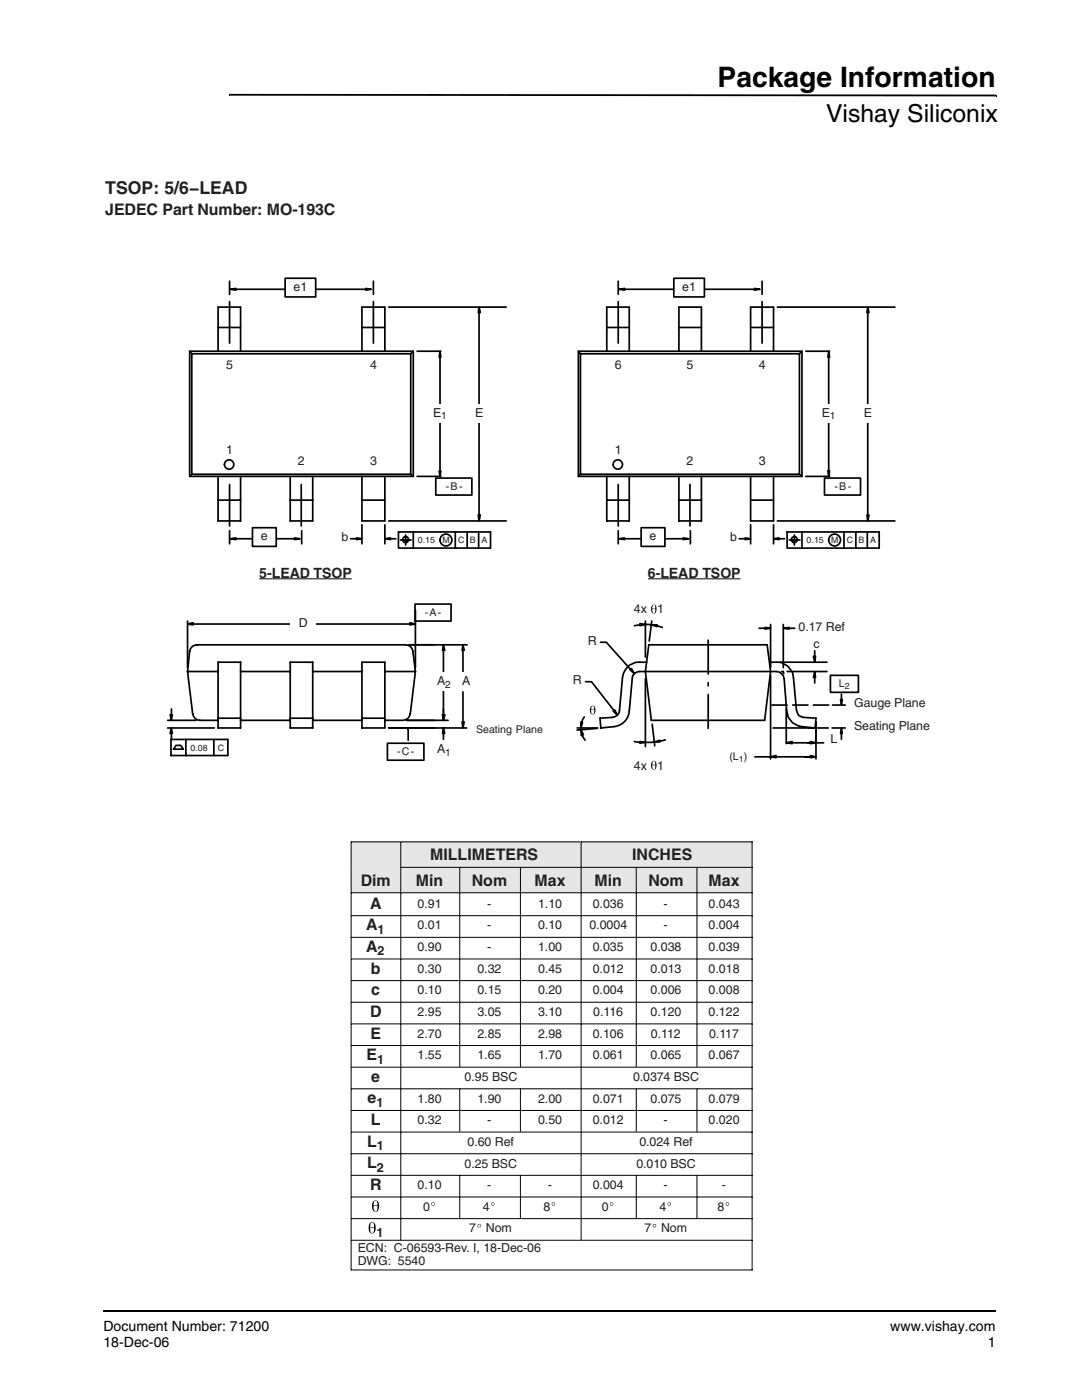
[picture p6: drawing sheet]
<svg xmlns="http://www.w3.org/2000/svg" width="216mm" height="279mm" viewBox="0 0 216 279" stroke-linecap="round" stroke-linejoin="round" font-family="sans-serif">
<path d="M45.7 18.7h.2v.4h-.2zM45.9 18.7l152.9 .2v.3l-152.9-.1zM198.8 18.9h.1v.3h-.1zM20.5 261.5h.1v.4h-.1z" fill="#000"/>
<path d="M20.6 261.7h178.2" fill="none" stroke="#000" stroke-width=".36"/>
<path d="M21 35.6h165.2v217.9h-165.2z" fill="#fff"/>
<g fill="none" stroke="#000" stroke-width=".34">
<path d="M37.8 70.1h44.7v25h-44.7zM37.8 70.1l.5 .5M38.3 70.6h43.7v24h-43.7zM43.5 70.1v-8.8h4.5v8.8M43.5 65.4h4.5M72.2 70.1v-8.8h4.6v8.8M72.2 65.4h4.6M77.6 61.3h23.4M82.5 70.1l-.5 .5M83.2 70.1h4.8M87.8 70.1l.2 1.2h-.4zM87.8 71.3v9.7"/>
<path d="M95.6 61.3l.2 1.1h-.4zM95.6 62.4v19M38.3 94.6l-.5 .5M43.5 95.1v8.9h4.5v-8.9M43.5 99.8h4.5M57.9 95.1v8.9h4.5v-8.9M57.9 99.8h4.5M72.2 95.1v8.9h4.6v-8.9M72.2 99.8h4.6M82 94.6l.5 .5M83.2 95.1h4.8M87.6 94h.4l-.2 1.1z"/>
<path d="M87.8 84.2v9.8M95.6 83.7v19.1M46.6 107.5h12.3M69.9 107.5h1.2M71.1 107.3l1.1 .2-1.1 .2zM72.2 104.7v3.8M76.8 107.5l1.1-.2v.4zM76.8 104.7v3.8M77.6 104h23.4M77.9 107.5h1.1M79.5 106.2h18.4v3.2h-18.4zM79.9 107.8h2.1"/>
<path d="M80.9 106.8v2M82.5 106.2v3.2M90.8 106.2v3.2M93.2 106.2v3.2M95.4 102.8h.4l-.2 1.2zM95.5 106.2v3.2M37.4 124.5l1.1-.2v.4zM37.4 134l1 8.4a1.44 1.44 0 0 0 1.5 1.4h3.6M37.4 134l.4-4a1.46 1.46 0 0 1 1.6-1.3h41.5a1.46 1.46 0 0 1 1.5 1.3l.5 4M37.4 123.9v9.4M37.4 134h6.1M38.5 124.5h20.5"/>
<path d="M43.5 132.2h4.5v13.1h-4.5zM48 134h9.9M57.9 132.2h4.5v13.1h-4.5zM61.3 124.5h20.5M62.4 134h9.8M72.2 132.2h4.6v13.1h-4.6zM76.8 134h6.1M81.6 128.7h11.6M81.8 124.3l1.1 .2-1.1 .2zM82.9 134l-1 8.4a1.44 1.44 0 0 1-1.6 1.4h-3.5M82.9 121.7v11.6M88.5 128.7l.2 1.1h-.4z"/>
<path d="M88.5 129.8v4.6M88.5 138v4.7M92.4 128.7l.2 1.1h-.4zM92.4 129.8v6M92.4 138.1v6M116.8 136.1h1.2l4.5 5.7M119.8 128.2h1.2l4.8 5.4M125.7 133.7l.3-.3 .6 1zM127.7 124.5l1.1 .1-1.1 .3zM127.7 124.7l-1.1 .2M128.8 124.6l1.2 .1M128.8 123.9v7.2"/>
<path d="M128.8 135.5v13.5M129 132.2a4.8 4.8 0 0 0-3.3 .5l-.7 .7a3.4 3.4 0 0 0-.8 1.9l-.6 6.4a1.45 1.45 0 0 1-1.3 1.5l-2.6 .1 .2 2a6.5 6.5 0 0 0 4.4-1 3.3 3.3 0 0 0 1.3-2.4l.6-6.4a1.45 1.45 0 0 1 1.4-1.5h27.3a1.6 1.6 0 0 1 1.6 1.5l.5 6.4a3.3 3.3 0 0 0 3.1 3.1l2.5 .3 .2-2-2.5-.1a1.45 1.45 0 0 1-1.4-1.5l-.6-6.4a3.3 3.3 0 0 0-3.4-3.1h-1.3M129.5 128.7h23.6l.7 5.3-1.2 9.8h-22.6l-1.2-9.8zM130 124.7h1.2l-.1 .3zM130.1 123.9l-.6 4M131.1 124.9l1.1 .3M151.5 125.4h1.2M152.7 125.2l1.1 .2-1.1 .2zM153.8 124.6v8.7M153.8 134.8v16.7M155.7 132.2h9.3M156 134h.3l.1 .4"/>
<path d="M156.3 125.4l1.2-.2v.4zM156.3 124.6v8.7M157.1 134h7.9M157.5 125.4h1.1M162.3 131h.4l-.1 1.2zM162.6 134l.1 1.2h-.4zM162.6 129.9v1.1M162.6 135.2v1.1M167.7 139.6h.4l-.2 1.1zM167.9 138.5v1.1M33.4 145.3h9.4M33.4 143.8h5.7"/>
<path d="M33.9 142.7h.5l-.2 1.1zM34.1 147.6h11.4v3.2h-11.4zM34.2 145.3l.2 1.1h-.5zM34.2 141.5v1.2M34.2 146.4v1.2M35.1 148.8h1l.5 .7h-2zM37.1 147.6v3.2M42.7 147.6v3.2M43.5 143.3h4.5M48 143.8h9.9M57.9 143.3h4.5M62.4 143.8h9.8"/>
<path d="M72.2 143.3h4.6M77.3 148.3h7.3v3.4h-7.3zM77.6 145.3h15.5M81.1 143.8h8.3M81.3 145.3h.2v.2zM81.4 145.3l.1 .1M81.5 145.3v2.4M88.3 142.7h.4l-.2 1.1zM88.5 145.3l.2 1.1h-.4zM88.5 146.4v1.2M92.2 144.1h.4l-.2 1.2zM115.1 145.3h4.2"/>
<path d="M115.9 144.1l.3 .1-.3 1.1zM115.9 145.6l.5 1-.4 .2zM116.2 146.7l.6 1M116.6 143.1l-.5 1.1M119.1 145.4l-4 .3M122.3 141.9l.4-.2 .5 1zM126.6 148l1.1 .2M127.7 148l1.1 .2-1.1 .1zM130.1 144.5l.5 4.3M130.6 148.1l1.1-.4v.4zM130.6 148.1l-1.8 .1M132.8 147.7l-1.1 .2"/>
<path d="M150.6 151h11.1M153.8 151l1.1-.2v.4zM154.3 145.3h11M156.9 148.2l1.2-.2v.4zM156.9 141.5v6.9M158.1 148.2h6.2M161.7 148l1.1 .2-1.1 .2zM161.7 150.8l1.1 .2-1.1 .2zM162.8 144.1v7.4M166 145.3h2.7M166.1 140.7h2.6M167.9 145.3l.2 1.1h-.4z"/>
<path d="M167.9 146.4v1.2"/>
<circle cx="45.7" cy="92.7" r=".93"/>
<circle cx="80.9" cy="107.7" r=".59"/>
<circle cx="89" cy="107.8" r="1.19"/>
</g>
<g fill="#000">
<path d="M87.8 70.1l.2 1.2h-.4zM95.6 61.3l.2 1.1h-.4zM87.6 94h.4l-.2 1.1zM71.1 107.3l1.1 .2-1.1 .2zM76.8 107.5l1.1-.2v.4zM95.4 102.8h.4l-.2 1.2zM37.4 124.5l1.1-.2v.4zM81.8 124.3l1.1 .2-1.1 .2zM88.5 128.7l.2 1.1h-.4zM92.4 128.7l.2 1.1h-.4zM125.7 133.7l.3-.3 .6 1zM127.7 124.5l1.1 .1-1.1 .3z"/>
<path d="M130 124.7h1.2l-.1 .3zM152.7 125.2l1.1 .2-1.1 .2zM156.3 125.4l1.2-.2v.4zM162.6 134l.1 1.2h-.4zM162.3 131h.4l-.1 1.2zM167.7 139.6h.4l-.2 1.1zM33.9 142.7h.5l-.2 1.1zM34.2 145.3l.2 1.1h-.5zM88.3 142.7h.4l-.2 1.1zM88.5 145.3l.2 1.1h-.4zM92.2 144.1h.4l-.2 1.2zM115.9 145.6l.5 1-.4 .2z"/>
<path d="M115.9 144.1l.3 .1-.3 1.1zM122.3 141.9l.4-.2 .5 1zM127.7 148l1.1 .2-1.1 .1zM130.6 148.1l1.1-.4v.4zM153.8 151l1.1-.2v.4zM156.9 148.2l1.2-.2v.4zM161.7 148l1.1 .2-1.1 .2zM161.7 150.8l1.1 .2-1.1 .2zM167.9 145.3l.2 1.1h-.4z"/>
</g>
<path d="M45.8 60.2v8.3M74.5 60.2v8.3M45.8 105v-8.3M60.1 105v-8.3" fill="none" stroke="#000" stroke-width=".34" stroke-dasharray="8.3 2 .8 2"/>
<path d="M141.3 127.8v17.7" fill="none" stroke="#000" stroke-width=".34" stroke-dasharray="6.8 1.7 .7 1.7"/>
<path d="M165.4 140.7h-11.5" fill="none" stroke="#000" stroke-width=".34" stroke-dasharray="3 1.1"/>
<path d="M118 141.7v.5a.28 .28 0 0 0 .1 .3 .28 .28 0 0 0 .3 0l.2-.8zM118.1 140.9l-.1 .7h.6l-.1-.6zM118 140.9a.59 .59 0 0 1 .7 .1 .59 .59 0 0 1 .1 .7 .6 .6 0 0 1-.2 .8 .6 .6 0 0 1-.7-.1l-.2-.9z" fill="#000"/>
<g fill="#fff">
<path d="M85.5 134.2h6.1v3.7h-6.1z"/>
<path d="M90.4 134.2h5v3.7h-5z"/>
</g>
<path d="M82.8 120.6h7.2v3.3h-7.2z" fill="none" stroke="#000" stroke-width=".34"/>
<path d="M57.8 122.7h5.2v3.7h-5.2z" fill="#fff"/>
<path d="M87 95.4h7.2v3.4h-7.2z" fill="none" stroke="#000" stroke-width=".34"/>
<g fill="#fff">
<path d="M84.8 80.6h6v3.7h-6z"/>
<path d="M93.1 80.6h5v3.7h-5z"/>
</g>
<path d="M165.7 134.8h5.6v3.4h-5.6z" fill="none" stroke="#000" stroke-width=".34"/>
<g fill="#000">
<path d="M130.2 121.6v.5a.28 .28 0 0 0 .1 .2 .28 .28 0 0 0 .3 0l.2-.7zM130.3 120.8l-.1 .7h.6l-.1-.6zM130.2 120.8a.59 .59 0 0 1 .7 .1 .59 .59 0 0 1 .1 .6 .6 .6 0 0 1-.2 .8 .6 .6 0 0 1-.7-.1l-.2-.9z"/>
<path d="M130.2 152.7v.5a.28 .28 0 0 0 .1 .3 .28 .28 0 0 0 .3 0l.2-.8zM130.3 151.9l-.1 .7h.6l-.1-.5zM130.2 151.9a.59 .59 0 0 1 .7 .1 .59 .59 0 0 1 .1 .7 .6 .6 0 0 1-.2 .8 .6 .6 0 0 1-.7-.1l-.2-.9z"/>
</g>
<path d="M50.4 105.3h4.7v3.7h-4.7z" fill="#fff"/>
<path d="M46.6 57.7h26.7M45.8 105.9v2.6M46 107.5l1.1-.2v.4zM50.4 105.3h4.7v3.7h-4.7zM58.8 107.3l1.1 .2-1.1 .2zM60.2 105.9v2.6" fill="none" stroke="#000" stroke-width=".34"/>
<path d="M46 107.5l1.1-.2v.4zM58.8 107.3l1.1 .2-1.1 .2z" fill="#000"/>
<path d="M56.9 55.5h6.1v3.8h-6.1z" fill="#fff"/>
<g fill="none" stroke="#000" stroke-width=".34">
<path d="M45.8 56.1v2.6M46 57.7l1.1-.1v.3zM56.9 55.5h6.1v3.8h-6.1zM73 57.6l1.1 .1-1.1 .2zM74.5 56.1v2.6M115.4 70.1h44.6v25h-44.6zM115.4 70.1l.4 .5M115.8 70.6h43.7v24h-43.7zM121.1 70.1v-8.8h4.5v8.8M121.1 65.4h4.5M135.5 70.1v-8.8h4.5v8.8M135.5 65.4h4.5"/>
<path d="M149.8 70.1v-8.8h4.6v8.8M149.8 65.4h4.6M155.1 61.3h23.5M160 70.1l-.5 .5M160.8 70.1h4.7M165.4 70.1l.1 1.2h-.3zM165.4 71.3v9.7M173.1 61.3l.3 1.1h-.4zM173.1 62.4v19M115.8 94.6l-.4 .5M121.1 95.1v8.9h4.5v-8.9M121.1 99.8h4.5"/>
<path d="M135.5 95.1v8.9h4.5v-8.9M135.5 99.8h4.5M149.8 95.1v8.9h4.6v-8.9M149.8 99.8h4.6M159.5 94.6l.5 .5M160.8 95.1h4.7M164.5 95.4h7.2v3.4h-7.2zM165.2 94h.3l-.1 1.1zM165.4 84.2v9.8M173.1 83.7v19.1M124.1 107.5h12.4M147.5 107.5h1.2"/>
<path d="M148.7 107.3l1.1 .2-1.1 .2zM149.8 104.7v3.8M154.4 107.5l1.1-.2v.4zM154.4 104.7v3.8M155.1 104h23.5M155.5 107.5h1.1M157.1 106.2h18.3v3.2h-18.3zM157.5 107.8h2.1M158.5 106.8v2M160 106.2v3.2M168.4 106.2v3.2M170.8 106.2v3.2"/>
<path d="M173 102.8h.4l-.3 1.2zM173.1 106.2v3.2"/>
<circle cx="123.3" cy="92.7" r=".93"/>
<circle cx="158.5" cy="107.7" r=".59"/>
<circle cx="166.5" cy="107.8" r="1.19"/>
</g>
<path d="M46 57.7l1.1-.1v.3zM73 57.6l1.1 .1-1.1 .2zM165.4 70.1l.1 1.2h-.3zM173.1 61.3l.3 1.1h-.4zM165.2 94h.3l-.1 1.1zM148.7 107.3l1.1 .2-1.1 .2zM154.4 107.5l1.1-.2v.4zM173 102.8h.4l-.3 1.2z" fill="#000"/>
<path d="M123.4 60.2v8.3M152.1 60.2v8.3M123.4 105v-8.3M137.7 105v-8.3" fill="none" stroke="#000" stroke-width=".34" stroke-dasharray="8.3 2 .8 2"/>
<g fill="#fff">
<path d="M162.3 80.6h6.1v3.7h-6.1z"/>
<path d="M170.7 80.6h5v3.7h-5z"/>
<path d="M127.9 105.3h4.8v3.7h-4.8z"/>
</g>
<path d="M124.1 57.7h26.8M123.4 105.9v2.6M123.5 107.5l1.1-.2v.4zM127.9 105.3h4.8v3.7h-4.8zM136.3 107.3l1.1 .2-1.1 .2zM137.8 105.9v2.6" fill="none" stroke="#000" stroke-width=".34"/>
<path d="M123.5 107.5l1.1-.2v.4zM136.3 107.3l1.1 .2-1.1 .2z" fill="#000"/>
<path d="M134.5 55.5h6v3.8h-6z" fill="#fff"/>
<path d="M123.4 56.1v2.6M123.5 57.7l1.1-.1v.3zM134.5 55.5h6v3.8h-6zM150.5 57.6l1.1 .1-1.1 .2zM152.1 56.1v2.6" fill="none" stroke="#000" stroke-width=".34"/>
<path d="M123.5 57.7l1.1-.1v.3zM150.5 57.6l1.1 .1-1.1 .2z" fill="#000"/>
<path d="M51.7 115.5h18.5M129.3 115.5h18.4" fill="none" stroke="#000" stroke-width=".2"/>
<path d="M70 168h9.9v5.1h-9.9z" fill="#e6e6e6"/>
<path d="M70 168h9.9M70.1 168v5.1" fill="none" stroke="#000" stroke-width=".2"/>
<path d="M79.9 168h36v5.1h-36z" fill="#e6e6e6"/>
<path d="M79.9 168h36M80 168v5.1" fill="none" stroke="#000" stroke-width=".2"/>
<path d="M115.9 168h34.1v5.1h-34.1z" fill="#e6e6e6"/>
<path d="M115.9 168h34.3M116 168v5.1M150.1 168v5.1" fill="none" stroke="#000" stroke-width=".2"/>
<path d="M70 173.1h9.9v5h-9.9z" fill="#e6e6e6"/>
<path d="M70.1 173.1v5" fill="none" stroke="#000" stroke-width=".2"/>
<path d="M79.9 173.1h11.8v5h-11.8z" fill="#e6e6e6"/>
<path d="M79.9 173.1h11.8M80 173.1v5" fill="none" stroke="#000" stroke-width=".2"/>
<path d="M91.7 173.1h12.1v5h-12.1z" fill="#e6e6e6"/>
<path d="M91.7 173.1h12.1M91.7 173.1v5" fill="none" stroke="#000" stroke-width=".2"/>
<path d="M103.8 173.1h12.1v5h-12.1z" fill="#e6e6e6"/>
<path d="M103.8 173.1h12.1M103.8 173.1v5" fill="none" stroke="#000" stroke-width=".2"/>
<path d="M115.9 173.1h11.1v5h-11.1z" fill="#e6e6e6"/>
<path d="M115.9 173.1h11M116 173.1v5" fill="none" stroke="#000" stroke-width=".2"/>
<path d="M126.9 173.1h12.1v5h-12.1z" fill="#e6e6e6"/>
<path d="M126.9 173.1h12.1M127 173.1v5" fill="none" stroke="#000" stroke-width=".2"/>
<path d="M139 173.1h11v5h-11z" fill="#e6e6e6"/>
<g fill="none" stroke="#000" stroke-width=".2">
<path d="M70 178.2h80.2M70.1 178.1v75.4M80 178.1v69.4M91.7 178.1v34.8M103.8 178.1v34.8M116 178.1v69.4M127 178.1v34.8M139 173.1h11.2M139.1 173.1v39.8M150.1 173.1v80.4M70 182.7h80.2M70 187.1h80.2"/>
<path d="M70 191.4h80.2M70 195.7h80.2M70 200h80.2M70 204.3h80.2M70 208.7h80.2M70 213h80.2M70 217.3h80.2M91.7 217.3v8.6M103.8 217.3v8.6M127 217.3v8.6M139.1 217.3v8.6M70 221.6h80.2"/>
<path d="M70 225.9h80.2M70 230.2h80.2M70 234.6h80.2M70 238.9h80.2M91.7 234.5v8.7M103.8 234.5v8.7M127 234.5v8.7M139.1 234.5v8.7M70 243.2h80.2M70 247.5h80.2M70 253.4h80.2"/>
</g>
<g fill="#000">
<path d="M73.9 245v.4a.48 .48 0 0 0 .5 .6l.2-1zM74.1 244l-.2 .9h.7v-.6a.34 .34 0 0 0-.5-.3zM73.9 244a.76 .76 0 0 1 .9 .1 .76 .76 0 0 1 .2 .9l-.1 .3a.69 .69 0 0 1-.6 .9 .69 .69 0 0 1-.7-.8v-1z"/>
<path d="M74.5 240.7l.1 .4a.48 .48 0 0 0 .5 .6l.2-1zM74.8 239.7l-.3 .9h.8v-.6a.34 .34 0 0 0-.5-.3zM74.6 239.7a.76 .76 0 0 1 .9 .1 .76 .76 0 0 1 .1 .9v.3a.69 .69 0 0 1-.6 .8 .69 .69 0 0 1-.7-.8v-.9z"/>
<path d="M86.1 240.3a.25 .25 0 0 0 .5 0 .25 .25 0 0 0-.5 0zM86 240.3a.35 .35 0 0 1 .7 0 .35 .35 0 0 1-.7 0z"/>
<path d="M95.4 244.6a.25 .25 0 0 0 .5 0 .25 .25 0 0 0-.5 0zM95.3 244.6a.35 .35 0 0 1 .7 0 .35 .35 0 0 1-.7 0z"/>
<path d="M98.1 240.3a.25 .25 0 0 0 .5 0 .25 .25 0 0 0-.5 0zM98 240.3a.35 .35 0 0 1 .7 0 .35 .35 0 0 1-.7 0z"/>
<path d="M110.2 240.3a.25 .25 0 0 0 .5 0 .25 .25 0 0 0-.5 0zM110.1 240.3a.35 .35 0 0 1 .7 0 .35 .35 0 0 1-.7 0z"/>
<path d="M121.8 240.3a.25 .25 0 0 0 .5 0 .25 .25 0 0 0-.5 0zM121.7 240.3a.35 .35 0 0 1 .7 0 .35 .35 0 0 1-.7 0z"/>
<path d="M130.3 244.6a.25 .25 0 0 0 .5 0 .25 .25 0 0 0-.5 0zM130.2 244.6a.35 .35 0 0 1 .7 0 .35 .35 0 0 1-.7 0z"/>
<path d="M133.3 240.3a.25 .25 0 0 0 .5 0 .25 .25 0 0 0-.5 0zM133.2 240.3a.35 .35 0 0 1 .7 0 .35 .35 0 0 1-.7 0z"/>
<path d="M144.9 240.3a.25 .25 0 0 0 .5 0 .25 .25 0 0 0-.5 0zM144.8 240.3a.35 .35 0 0 1 .7 0 .35 .35 0 0 1-.7 0z"/>
</g>
<text font-size="5.6" x="143.2" y="17.4">Package Information</text>
<text font-size="4.9" x="164.8" y="24.4">Vishay Siliconix</text>
<text font-size="3.5" fill="#231f20" x="21" y="38.7">TSOP: 5/6−LEAD</text>
<g font-size="3.2" fill="#231f20">
<text x="21" y="43">JEDEC Part Number: MO-193C</text>
<text x="85.9" y="171.7">MILLIMETERS</text>
<text x="126.2" y="171.7">INCHES</text>
<text x="72" y="176.8">Dim</text>
<text x="83" y="176.8">Min</text>
<text x="94.2" y="176.8">Nom</text>
<text x="106.7" y="176.8">Max</text>
<text x="118.6" y="176.8">Min</text>
<text x="129.4" y="176.8">Nom</text>
<text x="141.4" y="176.8">Max</text>
<text x="73.1" y="185.7">A</text>
<text x="73.8" y="181.4">A</text>
<text x="73.1" y="190">A</text>
<text x="74" y="194.3">b</text>
<text x="73.8" y="202.9">D</text>
<text x="74.1" y="198.6">c</text>
<text x="73.9" y="207.3">E</text>
<text x="73.2" y="211.6">E</text>
<text x="74.1" y="215.9">e</text>
<text x="73.3" y="220.2">e</text>
<text x="74" y="224.5">L</text>
<text x="73.2" y="228.9">L</text>
<text x="73.2" y="233.2">L</text>
<text x="73.8" y="237.5">R</text>
</g>
<g font-size="2.8" fill="#231f20">
<text x="51.7" y="115.3">5-LEAD TSOP</text>
<text x="129.3" y="115.3">6-LEAD TSOP</text>
</g>
<g font-size="2.8">
<text x="20.6" y="265.6">Document Number: 71200</text>
<text x="20.6" y="268.8">18-Dec-06</text>
<text x="177.7" y="265.6">www.vishay.com</text>
<text x="197.1" y="268.8">1</text>
</g>
<g font-size="2.5" fill="#231f20">
<text x="58.6" y="58.1">e1</text>
<text x="136.1" y="58.1">e1</text>
<text x="45.1" y="73.7">5</text>
<text x="73.8" y="73.7">4</text>
<text x="122.7" y="73.7">6</text>
<text x="137" y="73.7">5</text>
<text x="151.4" y="73.7">4</text>
<text x="86.4" y="83.1">E</text>
<text x="94.8" y="83.1">E</text>
<text x="164" y="83.1">E</text>
<text x="172.4" y="83.1">E</text>
<text x="45.1" y="90.7">1</text>
<text x="59.4" y="92.8">2</text>
<text x="73.8" y="92.8">3</text>
<text x="122.7" y="90.7">1</text>
<text x="137" y="92.8">2</text>
<text x="151.4" y="92.8">3</text>
<text x="52.1" y="107.9">e</text>
<text x="129.6" y="107.9">e</text>
<text x="68.2" y="108">b</text>
<text x="145.7" y="108">b</text>
<text x="59.6" y="125.2">D</text>
<text x="126.5" y="122.4">4x</text>
<text x="131.2" y="122.4">1</text>
<text x="159.3" y="125.9">0.17 Ref</text>
<text x="117.3" y="128.7">R</text>
<text x="162.3" y="129.3">c</text>
<text x="87.2" y="136.7">A</text>
<text x="92.2" y="136.7">A</text>
<text x="114.3" y="136.6">R</text>
<text x="170.4" y="141.1">Gauge Plane</text>
<text x="165.7" y="148.2">L</text>
<text x="170.4" y="145.7">Seating Plane</text>
<text x="87.2" y="150.3">A</text>
<text x="126.5" y="153.6">4x</text>
<text x="131.2" y="153.6">1</text>
<text x="83.3" y="181.2">0.91</text>
<text x="83.3" y="185.5">0.01</text>
<text x="97.2" y="181.2">-</text>
<text x="97.2" y="185.5">-</text>
<text x="107.4" y="181.2">1.10</text>
<text x="107.4" y="185.5">0.10</text>
<text x="117.6" y="185.5">0.0004</text>
<text x="118.3" y="181.2">0.036</text>
<text x="132.4" y="181.2">-</text>
<text x="132.4" y="185.5">-</text>
<text x="141.4" y="181.2">0.043</text>
<text x="141.4" y="185.5">0.004</text>
<text x="75.4" y="186.3">1</text>
<text x="75.4" y="190.7">2</text>
<text x="83.3" y="189.8">0.90</text>
<text x="97.2" y="189.8">-</text>
<text x="107.4" y="189.8">1.00</text>
<text x="118.3" y="189.8">0.035</text>
<text x="129.8" y="189.8">0.038</text>
<text x="141.4" y="189.8">0.039</text>
<text x="83.3" y="194.1">0.30</text>
<text x="95.3" y="194.1">0.32</text>
<text x="107.4" y="194.1">0.45</text>
<text x="118.3" y="194.1">0.012</text>
<text x="129.8" y="194.1">0.013</text>
<text x="141.4" y="194.1">0.018</text>
<text x="83.3" y="198.5">0.10</text>
<text x="83.3" y="202.8">2.95</text>
<text x="95.3" y="198.5">0.15</text>
<text x="95.3" y="202.8">3.05</text>
<text x="107.4" y="198.5">0.20</text>
<text x="107.4" y="202.8">3.10</text>
<text x="118.3" y="198.5">0.004</text>
<text x="118.4" y="202.8">0.116</text>
<text x="129.8" y="198.5">0.006</text>
<text x="129.8" y="202.8">0.120</text>
<text x="141.4" y="198.5">0.008</text>
<text x="141.4" y="202.8">0.122</text>
<text x="83.3" y="207.1">2.70</text>
<text x="95.3" y="207.1">2.85</text>
<text x="107.4" y="207.1">2.98</text>
<text x="118.3" y="207.1">0.106</text>
<text x="129.9" y="207.1">0.112</text>
<text x="141.5" y="207.1">0.117</text>
<text x="75.3" y="212.3">1</text>
<text x="83.3" y="211.4">1.55</text>
<text x="92.7" y="215.7">0.95 BSC</text>
<text x="95.3" y="211.4">1.65</text>
<text x="107.4" y="211.4">1.70</text>
<text x="118.3" y="211.4">0.061</text>
<text x="126.3" y="215.7">0.0374 BSC</text>
<text x="129.8" y="211.4">0.065</text>
<text x="141.4" y="211.4">0.067</text>
<text x="75.1" y="220.9">1</text>
<text x="83.3" y="220">1.80</text>
<text x="95.3" y="220">1.90</text>
<text x="107.4" y="220">2.00</text>
<text x="118.3" y="220">0.071</text>
<text x="129.8" y="220">0.075</text>
<text x="141.4" y="220">0.079</text>
<text x="83.3" y="224.4">0.32</text>
<text x="97.2" y="224.4">-</text>
<text x="107.4" y="224.4">0.50</text>
<text x="118.3" y="224.4">0.012</text>
<text x="132.4" y="224.4">-</text>
<text x="141.4" y="224.4">0.020</text>
<text x="75.2" y="229.5">1</text>
<text x="75.2" y="233.8">2</text>
<text x="92.7" y="233">0.25 BSC</text>
<text x="93.3" y="228.7">0.60 Ref</text>
<text x="127" y="233">0.010 BSC</text>
<text x="127.6" y="228.7">0.024 Ref</text>
<text x="83.3" y="237.3">0.10</text>
<text x="97.2" y="237.3">-</text>
<text x="109.3" y="237.3">-</text>
<text x="118.3" y="237.3">0.004</text>
<text x="132.4" y="237.3">-</text>
<text x="144" y="237.3">-</text>
<text x="84.4" y="241.6">0</text>
<text x="93.6" y="246">7</text>
<text x="96.4" y="241.6">4</text>
<text x="96.9" y="246">Nom</text>
<text x="108.5" y="241.6">8</text>
<text x="120.1" y="241.6">0</text>
<text x="128.6" y="246">7</text>
<text x="131.6" y="241.6">4</text>
<text x="131.9" y="246">Nom</text>
<text x="143.2" y="241.6">8</text>
<text x="71.4" y="249.9">ECN: C-06593-Rev. I, 18-Dec-06</text>
<text x="75.1" y="246.8">1</text>
<text x="71.4" y="252.4">DWG: 5540</text>
</g>
<g font-size="2.1" fill="#231f20">
<text x="89" y="97.7">-B-</text>
<text x="166.5" y="97.7">-B-</text>
<text x="84.8" y="122.8">-A-</text>
<text x="167.4" y="137.1">L</text>
<text x="95" y="146.2">Seating Plane</text>
<text x="79.2" y="150.6">-C-</text>
<text x="145.5" y="151.6">(L )</text>
</g>
<g font-size="2" fill="#231f20">
<text x="88.1" y="83.6">1</text>
<text x="165.6" y="83.6">1</text>
<text x="88.8" y="137.2">2</text>
<text x="88.8" y="150.8">1</text>
</g>
<g font-size="1.8" fill="#231f20">
<text x="83.4" y="108.5">0.15</text>
<text x="88.3" y="108.3">M</text>
<text x="91.4" y="108.5">C</text>
<text x="93.7" y="108.5">B</text>
<text x="96.1" y="108.5">A</text>
<text x="161" y="108.5">0.15</text>
<text x="165.9" y="108.3">M</text>
<text x="169" y="108.5">C</text>
<text x="171.3" y="108.5">B</text>
<text x="173.7" y="108.5">A</text>
<text x="168.6" y="137.5">2</text>
<text x="38" y="149.9">0.08</text>
<text x="43.4" y="149.9">C</text>
<text x="147.4" y="152.1">1</text>
</g>
</svg>
